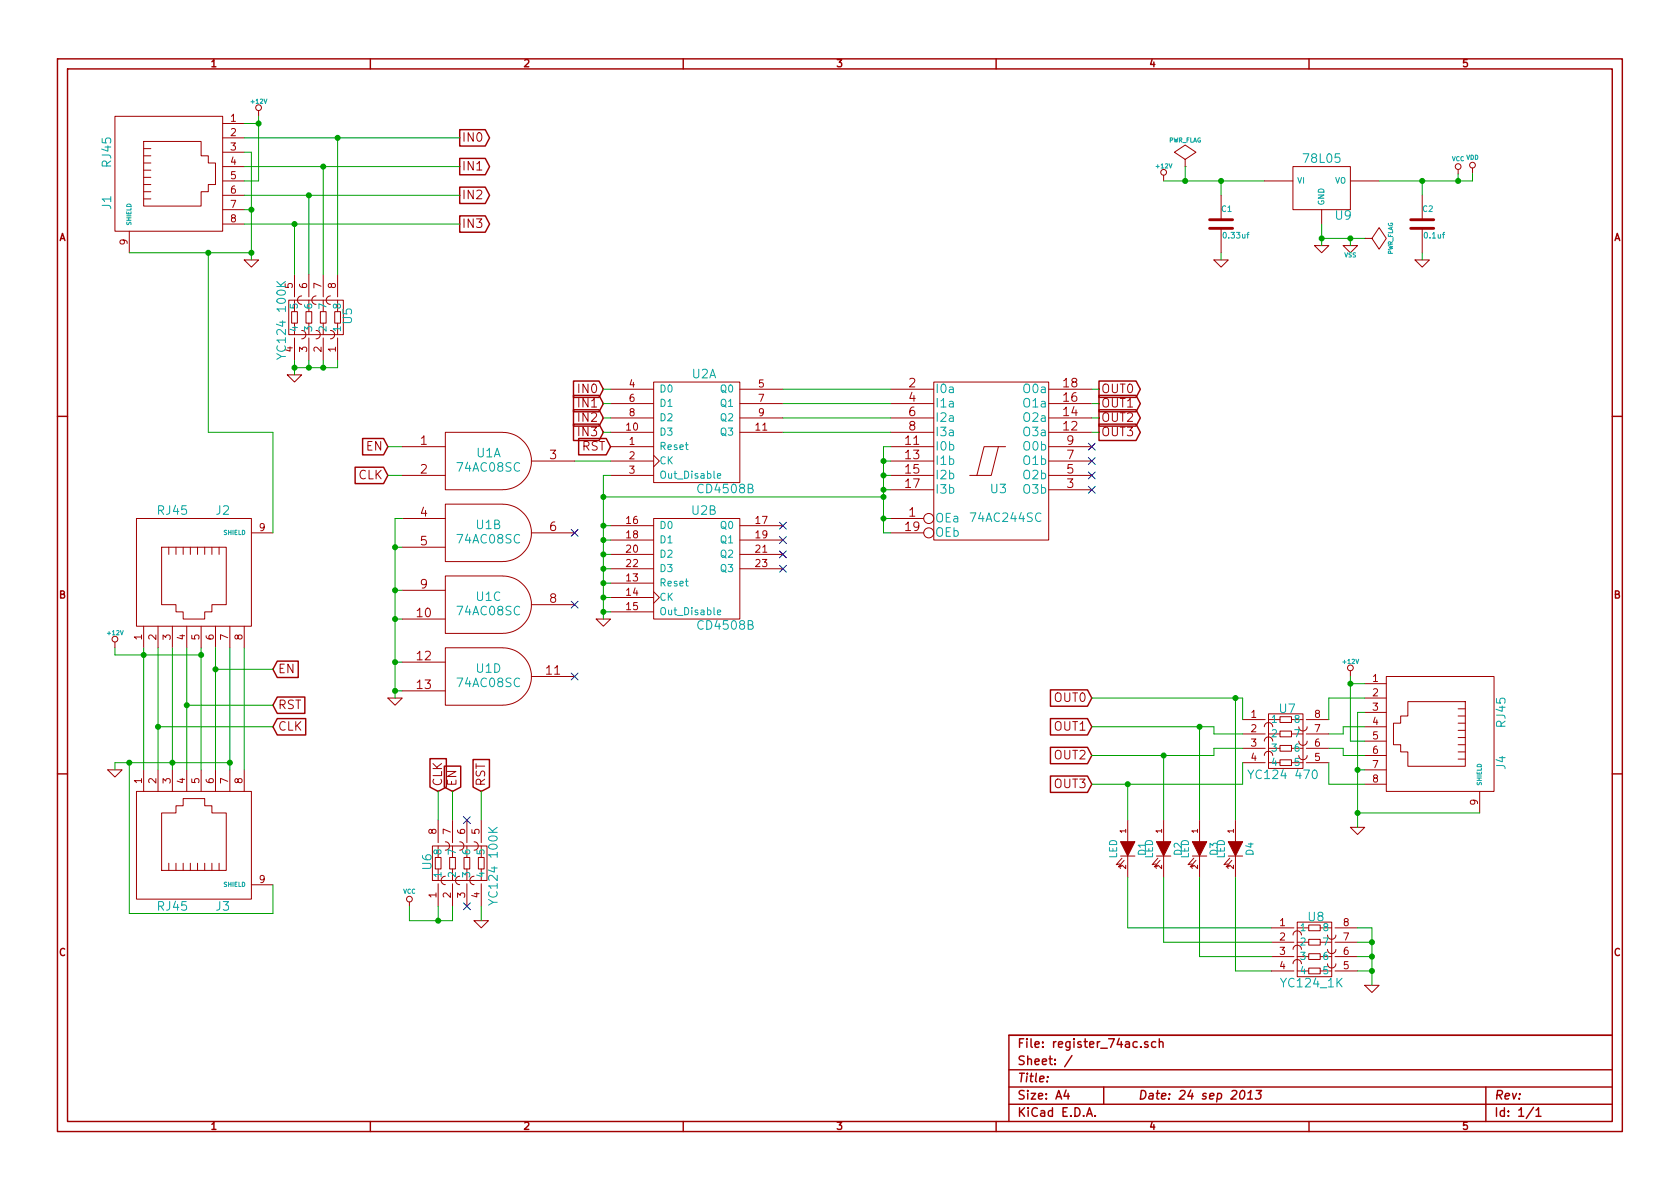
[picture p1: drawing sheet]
<svg xmlns="http://www.w3.org/2000/svg" width="297mm" height="210mm" viewBox="0 0 297 210" stroke-linecap="round" stroke-linejoin="round" font-family="sans-serif">
<g fill="none" stroke="#a00000" stroke-width=".25">
<path d="M10.2 10.4h276.6v189.7h-276.6zM11.9 12.2h273.2v186.1h-273.2zM65.5 10.4v1.8M120.8 10.4v1.8M176.1 10.4v1.8M231.4 10.4v1.8M81.3 22.9h4.5l.8 1.5-.8 1.4h-4.5zM81.3 28h4.5l.8 1.5-.8 1.4h-4.5zM81.3 33.1h4.5l.8 1.4-.8 1.5h-4.5zM81.3 38.2h4.5l.8 1.4-.8 1.5h-4.5zM10.2 73.6h1.7M64.1 77.5h3.7l.8 1.5-.8 1.4h-3.7z"/>
<path d="M101.4 67.4h4.5l.8 1.4-.8 1.5h-4.5zM101.4 69.9h4.5l.8 1.5-.8 1.4h-4.5zM101.4 72.5h4.5l.8 1.4-.8 1.5h-4.5zM101.4 75h4.5l.8 1.4-.8 1.5h-4.5zM102.3 77.5h4.9l.7 1.5-.7 1.4h-4.9zM194.3 67.4h6.6l.7 1.4-.7 1.5h-6.6zM194.3 69.9h6.6l.7 1.5-.7 1.4h-6.6zM194.3 72.5h6.6l.7 1.4-.7 1.5h-6.6zM194.3 75h6.6l.7 1.4-.7 1.5h-6.6zM285.1 73.6h1.7M62.8 82.6h5l.8 1.5-.8 1.4h-5zM49 116.9h3.7v2.9h-3.7l-.7-1.4z"/>
<path d="M10.2 136.8h1.7M49 123.3h4.9v2.9h-4.9l-.7-1.5zM49 127.1h5.1v2.9h-5.1l-.7-1.5zM76 134.2h2.9v5l-1.4 .7-1.5-.7zM78.6 135.5h2.9v3.7l-1.5 .7-1.4-.7zM83.6 134.3h2.9v4.9l-1.4 .7-1.5-.7zM185.7 122h6.6l.7 1.4-.7 1.5h-6.6zM185.7 127.1h6.6l.7 1.4-.7 1.5h-6.6zM185.7 132.2h6.6l.7 1.4-.7 1.4h-6.6zM185.7 137.2h6.6l.7 1.5-.7 1.4h-6.6zM285.1 136.8h1.7M65.5 198.3v1.8"/>
<path d="M120.8 198.3v1.8M176.1 198.3v1.8M178.4 189.2h106.7M178.4 195.3h106.7M178.4 192.2h106.7M185.2 190.4v.1M188.5 192.8l-.4 1h1M188.8 193.3v1.1M189.5 186.7l-1.3 1.9M192.1 197.4l.5-1.5 .5 1.5M192.3 197h.7M193.6 197.3v.1"/>
<path d="M195.1 192.2v3.1M202.9 184.3l-.3-.1-.2 .2v.2l.5 .2v.3h-.5M204.3 184.3a.48 .48 0 0 0-.6 0v.8l.2 .1 .4-.1M205 184.3h.1a.36 .36 0 0 1 .5 .1v.8M205 183.7v1.5M219.4 193l.4-.2a.88 .88 0 0 1-.3 1.6l-.3-.3a1.19 1.19 0 0 1 .2-1.1zM220.5 194.4h.9M220.7 193.3l.5-.5-.2 1.6M222.1 192.8h1l-.6 .6 .3 .1 .2 .2-.3 .6-.6 .1-.2-.2M231.4 198.3v1.8M262.7 192.2v6.1M271.1 195.8l-1.3 2"/>
<path d="M271.6 196.3l.4-.4v1.5M271.6 197.4h.9M285.1 183.1h-106.7v15.2"/>
</g>
<g fill="none" stroke="#a00000" stroke-width=".18">
<path d="M45.7 19.6v1M20.3 20.6h19.1v20.3h-19.1zM25.4 26.3h1.3M25.4 27.6h1.3M25.4 28.8h1.3M25.4 30.1h1.3M25.4 31.4h1.3M25.4 32.6h1.3M25.4 33.9h1.3M25.4 35.2h1.3M25.4 25h10.2v2.6h1.2v1.2h1.3v3.8h-1.3v1.3h-1.2v2.5h-10.2zM39.4 21.8h3.8"/>
<path d="M39.4 24.4h3.8M39.4 26.9h3.8M39.4 29.5h3.8M39.4 32h3.8M39.4 34.5h3.8M39.4 37.1h3.8M39.4 39.6h3.8M205.7 31v1M209.5 29.5h.1M209.5 28.2l2-1.3-2-1.3-1.9 1.3 1.9 1.3v1.3M215.9 34.5v4.4M223.5 32h5.1"/>
<path d="M228.6 29.5h10.2v7.6h-10.2zM233.7 37.1v2.5M238.8 32h5M251.5 34.5v4.4M257.8 30v.7M260.3 29.7v1M22.9 40.9v3.8M43.2 46h2.5l-1.3 1.2zM51.1 53.1h9.6v6.1h-9.6zM51.6 55.1h1v2h-1zM52.1 48.5v4M52.1 53.1v2"/>
<path d="M52.1 57.1v2.1M52.1 59.8v3.9M53.3 58.4a.74 .74 0 0 1 .8 .8 .74 .74 0 0 1-.8 .7M53.3 52.3a.75 .75 0 0 0-.7 .8 .75 .75 0 0 0 .7 .7M54.1 55.1h1v2h-1zM54.6 48.5v4M54.6 53.1v2M54.6 57.1v2.1M54.6 59.8v3.9M55.9 58.4a.74 .74 0 0 1 .7 .8 .74 .74 0 0 1-.7 .7M55.9 52.3a.75 .75 0 0 0-.8 .8 .75 .75 0 0 0 .8 .7M56.6 55.1h1.1v2h-1.1z"/>
<path d="M57.1 48.5v4M57.1 53.1v2M57.1 57.1v2.1M57.1 59.8v3.9M58.4 58.4a.74 .74 0 0 1 .8 .8 .74 .74 0 0 1-.8 .7M58.4 52.3a.75 .75 0 0 0-.7 .8 .75 .75 0 0 0 .7 .7M59.2 55.1h1v2h-1zM59.7 48.5v4M59.7 53.1v2M59.7 57.1v2.1M59.7 59.8v3.9M214.6 46h2.6l-1.3 1.2z"/>
<path d="M215.9 40.4v4.3M232.4 43.4h2.5l-1.2 1.3zM237.5 43.4h2.5l-1.2 1.3zM241.3 42.2h.1M241.3 42.2h1.3l1.2-1.9 1.3 1.9-1.3 1.9-1.2-1.9M250.2 46h2.5l-1.2 1.2zM251.5 40.4v4.3M50.8 66.3h2.5l-1.2 1.3zM71.1 79h7.6M88.9 76.4h-10.2v10.2h10.2M89 76.5a5.1 5.1 0 0 1 5 5 5.1 5.1 0 0 1-5 5.1M107.9 79h7.7"/>
<path d="M107.9 68.8h7.7M107.9 71.4h7.7M107.9 73.9h7.7M107.9 76.4h7.7M115.6 67.6h15.2v17.7h-15.2zM130.8 68.8h7.6M130.8 71.4h7.6M130.8 73.9h7.6M130.8 76.4h7.6M157.5 79h7.6M157.5 68.8h7.6M157.5 71.4h7.6"/>
<path d="M157.5 73.9h7.6M157.5 76.4h7.6M165.1 67.6h20.3v27.9h-20.3zM176.5 79l-1.2 5.1h-2.6M177.8 79h-3.8l-1.3 5.1h-1.3M185.4 79h7.6M185.4 68.8h7.6M185.4 71.4h7.6M185.4 73.9h7.6M185.4 76.4h7.6M24.1 91.7h20.3v19h-20.3zM28.6 96.8h11.4v10.1h-2.5v1.3h-1.3v1.3h-3.8v-1.3h-1.3v-1.3h-2.5z"/>
<path d="M29.8 96.8v1.2M31.1 96.8v1.2M32.4 96.8v1.2M33.7 96.8v1.2M34.9 96.8v1.2M36.2 96.8v1.2M37.5 96.8v1.2M38.7 96.8v1.2M44.4 94.2h3.9M71.1 84.1h7.6M71.1 91.7h7.6M71.1 96.8h7.6"/>
<path d="M88.9 89.1h-10.2v10.2h10.2M89 89.2a5.1 5.1 0 0 1 5 5 5.1 5.1 0 0 1-5 5.1M94 94.2h7.6M94 81.5h7.6M107.9 81.5h7.7M107.9 84.1h7.7M107.9 98h7.7M107.9 93h7.7M107.9 95.5h7.7M115.6 91.7h15.2v17.8h-15.2zM115.6 80.5l1 1-1 1M130.8 98h7.6"/>
<path d="M130.8 93h7.6M130.8 95.5h7.6M157.5 94.2h5.8M157.5 81.5h7.6M157.5 84.1h7.6M157.5 91.7h5.8M157.5 86.6h7.6M185.4 81.5h7.6M185.4 84.1h7.6M185.4 86.6h7.6M20.3 113.5v1M25.4 110.7v3.8"/>
<path d="M27.9 110.7v3.8M30.5 110.7v3.8M33 110.7v3.8M35.6 110.7v3.8M38.1 110.7v3.8M40.6 110.7v3.8M43.2 110.7v3.8M71.1 104.4h7.6M71.1 109.5h7.6M71.1 117.1h7.6M88.9 101.8h-10.2v10.2h10.2M88.9 114.5h-10.2v10.2h10.2"/>
<path d="M89 101.9a5.1 5.1 0 0 1 5 5 5.1 5.1 0 0 1-5 5.1M89 114.6a5.1 5.1 0 0 1 5 5 5.1 5.1 0 0 1-5 5.1M94 106.9h7.6M94 119.6h7.6M105.4 109.5h2.5l-1.2 1.2zM107.9 100.6h7.7M107.9 103.1h7.7M107.9 105.7h7.7M107.9 108.2h7.7M115.6 104.6l1 1.1-1 1M130.8 100.6h7.6M238.8 118.6v1"/>
<path d="M245.1 119.6h19.1v20.3h-19.1zM19 136.1h2.6l-1.3 1.3zM24.1 139.9h20.3v19.1h-20.3zM25.4 136.1v3.8M27.9 136.1v3.8M30.5 136.1v3.8M33 136.1v3.8M35.6 136.1v3.8M38.1 136.1v3.8M40.6 136.1v3.8M43.2 136.1v3.8M68.6 123.4h2.5l-1.3 1.3z"/>
<path d="M71.1 122.2h7.6M219.7 134.9h4M219.7 132.3h4M219.7 129.8h4M219.7 127.2h4M223.5 133.6a.75 .75 0 0 1 .8-.8 .75 .75 0 0 1 .7 .8M223.5 131.1a.75 .75 0 0 1 .8-.8 .75 .75 0 0 1 .7 .8M223.5 128.5a.75 .75 0 0 1 .8-.7 .75 .75 0 0 1 .7 .7M224.3 126.2h6.1v9.7h-6.1zM224.3 134.9h2M224.3 132.3h2M224.3 129.8h2"/>
<path d="M224.3 127.2h2M226.3 134.4h2v1h-2zM226.3 131.8h2v1h-2zM226.3 129.3h2v1h-2zM226.3 126.7h2v1.1h-2zM228.3 134.9h2.1M228.3 132.3h2.1M228.3 129.8h2.1M228.3 127.2h2.1M229.6 133.6a.74 .74 0 0 0 .8 .7 .74 .74 0 0 0 .7-.7M229.6 131.1a.74 .74 0 0 0 .8 .7 .74 .74 0 0 0 .7-.7M229.6 128.5a.74 .74 0 0 0 .8 .8 .74 .74 0 0 0 .7-.8"/>
<path d="M231 134.9h3.9M231 132.3h3.9M231 129.8h3.9M231 127.2h3.9M241.3 120.9h3.8M241.3 123.4h3.8M241.3 126h3.8M241.3 128.5h3.8M241.3 131.1h3.8M241.3 133.6h3.8M241.3 136.1h3.8M241.3 138.7h3.8"/>
<path d="M248.9 124.1h10.2v11.4h-10.2v-2.5h-1.3v-1.3h-1.2v-3.8h1.2v-1.3h1.3zM257.8 125.3h1.3M257.8 126.6h1.3M257.8 127.9h1.3M257.8 129.2h1.3M257.8 130.4h1.3M257.8 131.7h1.3M257.8 133h1.3M257.8 134.2h1.3M261.6 139.9v3.9M28.6 143.8h2.5v-1.3h1.3v-1.3h3.8v1.3h1.3v1.3h2.5v10.1h-11.4zM29.8 152.6v1.3"/>
<path d="M31.1 152.6v1.3M32.4 152.6v1.3M33.7 152.6v1.3M34.9 152.6v1.3M36.2 152.6v1.3M37.5 152.6v1.3M38.7 152.6v1.3M44.4 156.5h3.9M72.4 159.5v.8M76.5 149.6h9.6v6.1h-9.6zM77 151.6h1v2.1h-1zM77.5 145v4"/>
<path d="M77.5 149.6v2M77.5 153.7v2M77.5 156.3v4M78.7 154.9a.75 .75 0 0 0-.7 .8 .75 .75 0 0 0 .7 .7M78.7 148.9a.74 .74 0 0 1 .8 .7 .74 .74 0 0 1-.8 .7M79.5 151.6h1v2.1h-1zM80 145v4M80 149.6v2M80 153.7v2M80 156.3v4M81.3 154.9a.75 .75 0 0 0-.8 .8 .75 .75 0 0 0 .8 .7M81.3 148.9a.74 .74 0 0 1 .7 .7 .74 .74 0 0 1-.7 .7"/>
<path d="M82 151.6h1.1v2.1h-1.1zM82.5 145v4M82.5 149.6v2M82.5 153.7v2M82.5 156.3v4M83.8 154.9a.75 .75 0 0 0-.7 .8 .75 .75 0 0 0 .7 .7M83.8 148.9a.74 .74 0 0 1 .8 .7 .74 .74 0 0 1-.8 .7M84.6 151.6h1v2.1h-1zM85.1 145v4M85.1 149.6v2M85.1 153.7v2M85.1 156.3v4"/>
<path d="M198.1 151.4h2.6M198.4 151.8l-1 1.1 .6-.1M198.8 152.1l-1.1 1.2 .7-.1M199.4 145v3.8M199.4 151.4v3.8M204.5 151.4h2.5M204.7 151.8l-1 1.1 .6-.1M205.1 152.1l-1 1.2 .6-.1M205.7 145v3.8M205.7 151.4v3.8M210.8 151.4h2.6M211.1 151.8l-1 1.1 .6-.1"/>
<path d="M211.5 152.1l-1.1 1.2 .7-.1M212.1 145v3.8M212.1 151.4v3.8M217.2 151.4h2.5M217.4 151.8l-1 1.1 .6-.1M217.8 152.1l-1 1.2 .6-.1M218.4 145v3.8M218.4 151.4v3.8M238.8 146.3h2.5l-1.3 1.3zM83.8 162.8h2.6l-1.3 1.3zM224.8 171.7h4M224.8 169.2h4"/>
<path d="M224.8 166.6h4M224.8 164.1h4M228.6 170.4a.75 .75 0 0 1 .8-.7 .75 .75 0 0 1 .7 .7M228.6 167.9a.75 .75 0 0 1 .8-.8 .75 .75 0 0 1 .7 .8M228.6 165.3a.75 .75 0 0 1 .8-.7 .75 .75 0 0 1 .7 .7M229.4 163.1h6.1v9.6h-6.1zM229.4 171.7h2M229.4 169.2h2M229.4 166.6h2M229.4 164.1h2M231.4 171.2h2v1h-2zM231.4 168.7h2v1h-2z"/>
<path d="M231.4 166.1h2v1h-2zM231.4 163.6h2v1h-2zM233.4 171.7h2.1M233.4 169.2h2.1M233.4 166.6h2.1M233.4 164.1h2.1M234.7 170.4a.74 .74 0 0 0 .8 .8 .74 .74 0 0 0 .7-.8M234.7 167.9a.74 .74 0 0 0 .8 .7 .74 .74 0 0 0 .7-.7M234.7 165.3a.74 .74 0 0 0 .8 .8 .74 .74 0 0 0 .7-.8M236 171.7h4M236 169.2h4M236 166.6h4"/>
<path d="M236 164.1h4M241.3 174.2h2.5l-1.2 1.3z"/>
<circle cx="45.7" cy="19" r=".51"/>
<circle cx="205.7" cy="30.5" r=".51"/>
<circle cx="257.8" cy="29.5" r=".51"/>
<circle cx="260.3" cy="29.2" r=".51"/>
<circle cx="164.2" cy="94.2" r=".89"/>
<circle cx="164.2" cy="91.7" r=".89"/>
<circle cx="20.3" cy="113" r=".51"/>
<circle cx="238.8" cy="118.1" r=".51"/>
<circle cx="72.4" cy="159" r=".51"/>
</g>
<g fill="#a00000" stroke="#a00000" stroke-width=".18">
<path d="M198.1 148.8h2.6l-1.3 2.6z"/>
<path d="M204.5 148.8h2.5l-1.3 2.6z"/>
<path d="M210.8 148.8h2.6l-1.3 2.6z"/>
<path d="M217.2 148.8h2.5l-1.3 2.6z"/>
</g>
<path d="M48.9 49.8l.9 .9M50.5 49.8l-.9 .6M48.9 62.5l.9 .5-.9 .5M126.8 84.2l.6-.2v-.2l-.4-.1-.2 .2 .1 .6h.5M126.8 108.3l.6-.1v-.3h-.4l-.2 .1 .1 .7h.5M220.6 136.2l.6 .8 .5-.8M232.2 136.3l.2-.1a.86 .86 0 0 1 .5 .7 .86 .86 0 0 1-.4 .8 .81 .81 0 0 1-.3-1.4zM86.4 159l.8 .6-.8 .5M86.4 146.3l.9 .9M87.9 146.3l-.9 .7" fill="none" stroke="#00a0a0" stroke-width=".18"/>
<path d="M213.9 38.9h4M249.4 38.9h4.1M213.9 40.4h4M249.4 40.4h4.1" fill="none" stroke="#a00000" stroke-width=".51"/>
<g fill="none" stroke="#0000c0" stroke-width=".18">
<path d="M192.4 78.4l1.2 1.2M193.6 78.4l-1.2 1.2M101 93.6l1.2 1.2M102.2 93.6l-1.2 1.2M137.8 92.3l1.2 1.3M137.8 94.9l1.2 1.2M137.8 97.4l1.2 1.2M137.8 100l1.2 1.2M139 92.3l-1.2 1.3M139 94.9l-1.2 1.2M139 97.4l-1.2 1.2M139 100l-1.2 1.2"/>
<path d="M192.4 80.9l1.2 1.2M192.4 83.5l1.2 1.2M192.4 86l1.2 1.2M193.6 80.9l-1.2 1.2M193.6 83.5l-1.2 1.2M193.6 86l-1.2 1.2M101 106.3l1.2 1.2M101 119l1.2 1.2M102.2 106.3l-1.2 1.2M102.2 119l-1.2 1.2M81.9 144.4l1.3 1.2M81.9 159.7l1.3 1.2"/>
<path d="M83.2 144.4l-1.3 1.2M83.2 159.7l-1.3 1.2"/>
</g>
<g fill="none" stroke="#00a000" stroke-width=".18">
<path d="M43.2 21.8h2.5M43.2 24.4h38.1M43.2 29.5h38.1M43.2 34.5h38.1M43.2 39.6h38.1M43.2 26.9h1.2v19.1M43.2 37.1h1.2M45.7 20.6v11.4h-2.5M52.1 39.6v8.9M54.6 34.5v14M57.1 29.5v19M59.7 24.4v24.1"/>
<path d="M205.7 32h17.8M209.5 29.5v2.5M215.9 32v2.5M233.7 39.6v3.8M251.5 32v2.5M257.8 30.7v1.3M260.3 30.7v1.3h-16.5M22.9 44.7h21.5M36.8 44.7v31.7h11.5v17.8M215.9 44.7v1.3M233.7 42.2h7.6M238.8 42.2v1.2"/>
<path d="M251.5 44.7v1.3M52.1 63.7v2.6M54.6 63.7v1.3M57.1 63.7v1.3M59.7 63.7v1.3h-7.6M68.6 79h2.5M106.7 76.4h1.2M106.7 68.8h1.2M106.7 71.4h1.2M106.7 73.9h1.2M138.4 76.4h19.1M138.4 68.8h19.1"/>
<path d="M138.4 71.4h19.1M138.4 73.9h19.1M157.5 79h-1.3v15.2h1.3M193 76.4h1.3M193 68.8h1.3M193 71.4h1.3M193 73.9h1.3M68.6 84.1h2.5M69.8 96.8h1.3M71.1 91.7h-1.3v31.7M101.6 81.5h6.3M106.7 98h1.2"/>
<path d="M106.7 95.5h1.2M106.7 93h1.2M106.7 87.9h49.5M107.9 84.1h-1.2v25.4M156.2 84.1h1.3M156.2 81.5h1.3M156.2 86.6h1.3M156.2 91.7h1.3M20.3 114.5v1.3h15.3M25.4 114.5v21.6M27.9 114.5v21.6M30.5 114.5v21.6"/>
<path d="M33 114.5v21.6M35.6 114.5v21.6M38.1 114.5v21.6M38.1 118.4h10.2M40.6 114.5v21.6M43.2 114.5v21.6M69.8 117.1h1.3M69.8 109.5h1.3M69.8 104.4h1.3M106.7 108.2h1.2M106.7 105.7h1.2M106.7 103.1h1.2"/>
<path d="M106.7 100.6h1.2M238.8 119.6v11.5h2.5M22.9 134.9v26.6h25.4v-5M27.9 128.5h20.4M33 124.7h15.3M40.6 134.9h-20.3v1.2M69.8 122.2h1.3M77.5 139.9v5.1M80 139.9v5.1M85.1 139.9v5.1M193 123.4h26.7v3.8M193 128.5h21.6v1.3h5.1"/>
<path d="M199.4 138.7v6.3M205.7 133.6v11.4M212.1 128.5v16.5M218.4 123.4v21.6M219.7 134.9v3.8h-26.7M219.7 132.3h-5.1v1.3h-21.6M234.9 132.3h2.6v1.3h3.8M234.9 134.9v3.8h6.4M238.8 120.9h2.5M240 136.1h1.3M241.3 126h-1.3v20.3M241.3 123.4h-6.4v3.8"/>
<path d="M241.3 128.5h-3.8v1.3h-2.6M199.4 155.2v8.9h25.4M205.7 155.2v11.4h19.1M212.1 155.2v14h12.7M218.4 155.2v16.5h6.4M240 143.8h21.6M72.4 160.3v2.5h7.6v-2.5M77.5 160.3v2.5M85.1 160.3v2.5M240 164.1h2.6v10.1M240 166.6h2.6M240 169.2h2.6"/>
<path d="M240 171.7h2.6"/>
</g>
<g fill="#00a000" stroke="#00a000" stroke-width=".25">
<circle cx="251.5" cy="32" r=".41"/>
<circle cx="215.9" cy="32" r=".41"/>
<circle cx="209.5" cy="32" r=".41"/>
<circle cx="233.7" cy="42.2" r=".41"/>
<circle cx="45.7" cy="21.8" r=".41"/>
<circle cx="44.4" cy="37.1" r=".41"/>
<circle cx="25.4" cy="115.8" r=".41"/>
<circle cx="35.6" cy="115.8" r=".41"/>
<circle cx="30.5" cy="134.9" r=".41"/>
<circle cx="40.6" cy="134.9" r=".41"/>
<circle cx="33" cy="124.7" r=".41"/>
<circle cx="38.1" cy="118.4" r=".41"/>
<circle cx="240" cy="136.1" r=".41"/>
<circle cx="238.8" cy="120.9" r=".41"/>
<circle cx="199.4" cy="138.7" r=".41"/>
<circle cx="205.7" cy="133.6" r=".41"/>
<circle cx="212.1" cy="128.5" r=".41"/>
<circle cx="218.4" cy="123.4" r=".41"/>
<circle cx="52.1" cy="39.6" r=".41"/>
<circle cx="54.6" cy="34.5" r=".41"/>
<circle cx="57.1" cy="29.5" r=".41"/>
<circle cx="59.7" cy="24.4" r=".41"/>
<circle cx="52.1" cy="65" r=".41"/>
<circle cx="54.6" cy="65" r=".41"/>
<circle cx="57.1" cy="65" r=".41"/>
<circle cx="242.6" cy="171.7" r=".41"/>
<circle cx="242.6" cy="169.2" r=".41"/>
<circle cx="242.6" cy="166.6" r=".41"/>
<circle cx="44.4" cy="44.7" r=".41"/>
<circle cx="36.8" cy="44.7" r=".41"/>
<circle cx="22.9" cy="134.9" r=".41"/>
<circle cx="240" cy="143.8" r=".41"/>
<circle cx="257.8" cy="32" r=".41"/>
<circle cx="238.8" cy="42.2" r=".41"/>
<circle cx="27.9" cy="128.5" r=".41"/>
<circle cx="106.7" cy="108.2" r=".41"/>
<circle cx="106.7" cy="105.7" r=".41"/>
<circle cx="106.7" cy="103.1" r=".41"/>
<circle cx="106.7" cy="100.6" r=".41"/>
<circle cx="106.7" cy="98" r=".41"/>
<circle cx="106.7" cy="95.5" r=".41"/>
<circle cx="106.7" cy="93" r=".41"/>
<circle cx="106.7" cy="87.9" r=".41"/>
<circle cx="156.2" cy="81.5" r=".41"/>
<circle cx="156.2" cy="84.1" r=".41"/>
<circle cx="156.2" cy="86.6" r=".41"/>
<circle cx="156.2" cy="87.9" r=".41"/>
<circle cx="156.2" cy="91.7" r=".41"/>
<circle cx="69.8" cy="122.2" r=".41"/>
<circle cx="69.8" cy="117.1" r=".41"/>
<circle cx="69.8" cy="109.5" r=".41"/>
<circle cx="69.8" cy="104.4" r=".41"/>
<circle cx="69.8" cy="96.8" r=".41"/>
<circle cx="77.5" cy="162.8" r=".41"/>
</g>
<g font-size="2.1" fill="#00a0a0">
<text x="19.7" y="29.5" transform="rotate(-90 19.7 29.5)">RJ45</text>
<text x="230.7" y="28.9">78L05</text>
<text x="19.7" y="37" transform="rotate(-90 19.7 37)">J1</text>
<text x="236.1" y="38.9">U9</text>
<text x="62.3" y="57.2" transform="rotate(-90 62.3 57.2)">U5</text>
<text x="50.6" y="62.7" transform="rotate(-90 50.6 62.7)">YC124 100K</text>
<text x="122.4" y="67">U2A</text>
<text x="165.4" y="69.6">I0a</text>
<text x="181.2" y="69.6">O0a</text>
<text x="165.4" y="72.1">I1a</text>
<text x="165.4" y="74.7">I2a</text>
<text x="165.4" y="77.2">I3a</text>
<text x="181.2" y="77.2">O3a</text>
<text x="181.2" y="74.7">O2a</text>
<text x="181.2" y="72.1">O1a</text>
<text x="81" y="83.5">74AC08SC</text>
<text x="84.3" y="80.9">U1A</text>
<text x="165.4" y="79.8">I0b</text>
<text x="165.4" y="82.3">I1b</text>
<text x="181" y="82.3">O1b</text>
<text x="181" y="79.8">O0b</text>
<text x="123.6" y="87.3">CD4508B</text>
<text x="165.4" y="84.8">I2b</text>
<text x="165.4" y="87.4">I3b</text>
<text x="175.2" y="87.3">U3</text>
<text x="181" y="87.4">O3b</text>
<text x="181" y="84.8">O2b</text>
<text x="27.9" y="91.1">RJ45</text>
<text x="38.2" y="91.1">J2</text>
<text x="84.3" y="93.6">U1B</text>
<text x="122.4" y="91.1">U2B</text>
<text x="165.4" y="92.5">OEa</text>
<text x="165.4" y="95">OEb</text>
<text x="171.9" y="92.4">74AC244SC</text>
<text x="81" y="96.2">74AC08SC</text>
<text x="84.3" y="106.3">U1C</text>
<text x="81" y="108.9">74AC08SC</text>
<text x="123.6" y="111.4">CD4508B</text>
<text x="84.3" y="119">U1D</text>
<text x="81" y="121.6">74AC08SC</text>
<text x="226.2" y="126.2">U7</text>
<text x="266.3" y="128.5" transform="rotate(-90 266.3 128.5)">RJ45</text>
<text x="221.5" y="137.8">YC124 470</text>
<text x="266.3" y="136" transform="rotate(-90 266.3 136)">J4</text>
<text x="76.4" y="153.7" transform="rotate(-90 76.4 153.7)">U6</text>
<text x="27.9" y="161.1">RJ45</text>
<text x="38.2" y="161.1">J3</text>
<text x="88.1" y="159.2" transform="rotate(-90 88.1 159.2)">YC124 100K</text>
<text x="231.3" y="163">U8</text>
<text x="226.7" y="174.7">YC124_1K</text>
</g>
<g font-size="2.1" fill="#a00000">
<text x="81.7" y="25.1">IN0</text>
<text x="81.7" y="30.2">IN1</text>
<text x="81.7" y="35.3">IN2</text>
<text x="81.7" y="40.4">IN3</text>
<text x="102.5" y="69.6">IN0</text>
<text x="160.7" y="68.6">2</text>
<text x="160.7" y="71.1">4</text>
<text x="188.1" y="71.1">16</text>
<text x="188.1" y="68.6">18</text>
<text x="194.7" y="69.6">OUT0</text>
<text x="102.5" y="72.1">IN1</text>
<text x="102.5" y="74.7">IN2</text>
<text x="102.5" y="77.2">IN3</text>
<text x="160.7" y="73.7">6</text>
<text x="160.7" y="76.2">8</text>
<text x="188.1" y="76.2">12</text>
<text x="188.1" y="73.7">14</text>
<text x="194.7" y="72.1">OUT1</text>
<text x="194.7" y="74.7">OUT2</text>
<text x="194.7" y="77.2">OUT3</text>
<text x="64.7" y="79.8">EN</text>
<text x="74.3" y="78.7">1</text>
<text x="74.3" y="83.8">2</text>
<text x="97.2" y="81.3">3</text>
<text x="102.8" y="79.8">RST</text>
<text x="160.1" y="78.7">11</text>
<text x="160.1" y="81.3">13</text>
<text x="160.1" y="83.8">15</text>
<text x="188.6" y="83.8">5</text>
<text x="188.6" y="81.3">7</text>
<text x="188.6" y="78.7">9</text>
<text x="63.3" y="84.8">CLK</text>
<text x="160.1" y="86.4">17</text>
<text x="188.6" y="86.4">3</text>
<text x="74.3" y="91.4">4</text>
<text x="97.2" y="94">6</text>
<text x="160.1" y="94">19</text>
<text x="160.7" y="91.4">1</text>
<text x="74.3" y="96.5">5</text>
<text x="74.3" y="104.1">9</text>
<text x="97.2" y="106.7">8</text>
<text x="73.8" y="109.2">10</text>
<text x="49.2" y="119.1">EN</text>
<text x="73.8" y="116.8">12</text>
<text x="96.6" y="119.4">11</text>
<text x="49.2" y="125.5">RST</text>
<text x="73.8" y="121.9">13</text>
<text x="186.5" y="124.2">OUT0</text>
<text x="49.2" y="129.3">CLK</text>
<text x="186.5" y="129.3">OUT1</text>
<text x="186.5" y="134.4">OUT2</text>
<text x="78.2" y="139" transform="rotate(-90 78.2 139)">CLK</text>
<text x="80.8" y="139" transform="rotate(-90 80.8 139)">EN</text>
<text x="85.9" y="139" transform="rotate(-90 85.9 139)">RST</text>
<text x="186.5" y="139.4">OUT3</text>
<text x="179.9" y="185.4">File: register_74ac.sch</text>
<text x="179.9" y="191.5">Title:</text>
<text x="179.9" y="188.4">Sheet: /</text>
<text x="179.9" y="197.6">KiCad E.D.A.</text>
<text x="179.9" y="194.5">Size: A4</text>
<text x="201.2" y="194.5">Date: 24 sep 2013</text>
<text x="264.2" y="194.5">Rev:</text>
<text x="264.2" y="197.6">Id: 1/1</text>
</g>
<g font-size="1.8" fill="#a00000">
<text x="37.3" y="11.9">1</text>
<text x="92.7" y="11.9">2</text>
<text x="148" y="11.9">3</text>
<text x="203.3" y="11.9">4</text>
<text x="258.6" y="11.9">5</text>
<text x="40.8" y="21.6">1</text>
<text x="40.8" y="24.1">2</text>
<text x="40.8" y="26.7">3</text>
<text x="40.8" y="29.2">4</text>
<text x="40.8" y="31.7">5</text>
<text x="40.8" y="34.3">6</text>
<text x="40.8" y="36.8">7</text>
<text x="40.8" y="39.4">8</text>
<text x="10.4" y="42.7">A</text>
<text x="22.6" y="43.3" transform="rotate(-90 22.6 43.3)">9</text>
<text x="285.3" y="42.7">A</text>
<text x="51.8" y="51" transform="rotate(-90 51.8 51)">5</text>
<text x="54.4" y="51" transform="rotate(-90 54.4 51)">6</text>
<text x="56.9" y="51" transform="rotate(-90 56.9 51)">7</text>
<text x="59.4" y="51" transform="rotate(-90 59.4 51)">8</text>
<text x="51.8" y="62.2" transform="rotate(-90 51.8 62.2)">4</text>
<text x="54.4" y="62.2" transform="rotate(-90 54.4 62.2)">3</text>
<text x="56.9" y="62.2" transform="rotate(-90 56.9 62.2)">2</text>
<text x="59.4" y="62.2" transform="rotate(-90 59.4 62.2)">1</text>
<text x="111.3" y="68.6">4</text>
<text x="111.3" y="71.1">6</text>
<text x="134.1" y="68.6">5</text>
<text x="134.1" y="71.1">7</text>
<text x="110.8" y="76.2">10</text>
<text x="111.3" y="73.7">8</text>
<text x="133.7" y="76.2">11</text>
<text x="134.1" y="73.7">9</text>
<text x="111.3" y="78.7">1</text>
<text x="111.3" y="81.3">2</text>
<text x="111.3" y="83.8">3</text>
<text x="45.9" y="94">9</text>
<text x="110.8" y="92.7">16</text>
<text x="110.8" y="95.2">18</text>
<text x="133.7" y="92.7">17</text>
<text x="133.7" y="95.2">19</text>
<text x="110.8" y="97.8">20</text>
<text x="110.8" y="100.3">22</text>
<text x="133.7" y="97.8">21</text>
<text x="133.7" y="100.3">23</text>
<text x="10.4" y="105.9">B</text>
<text x="110.8" y="102.9">13</text>
<text x="110.8" y="105.4">14</text>
<text x="110.8" y="107.9">15</text>
<text x="285.3" y="105.9">B</text>
<text x="25.1" y="113.1" transform="rotate(-90 25.1 113.1)">1</text>
<text x="27.7" y="113.1" transform="rotate(-90 27.7 113.1)">2</text>
<text x="30.2" y="113.1" transform="rotate(-90 30.2 113.1)">3</text>
<text x="32.8" y="113.1" transform="rotate(-90 32.8 113.1)">4</text>
<text x="35.3" y="113.1" transform="rotate(-90 35.3 113.1)">5</text>
<text x="37.8" y="113.1" transform="rotate(-90 37.8 113.1)">6</text>
<text x="40.4" y="113.1" transform="rotate(-90 40.4 113.1)">7</text>
<text x="42.9" y="113.1" transform="rotate(-90 42.9 113.1)">8</text>
<text x="242.7" y="120.6">1</text>
<text x="242.7" y="123.2">2</text>
<text x="242.7" y="125.7">3</text>
<text x="221.2" y="127">1</text>
<text x="221.2" y="129.5">2</text>
<text x="232.5" y="129.5">7</text>
<text x="232.5" y="127">8</text>
<text x="242.7" y="128.3">4</text>
<text x="242.7" y="130.8">5</text>
<text x="221.2" y="132.1">3</text>
<text x="221.2" y="134.6">4</text>
<text x="232.5" y="134.6">5</text>
<text x="232.5" y="132.1">6</text>
<text x="242.7" y="133.3">6</text>
<text x="242.7" y="135.9">7</text>
<text x="25.1" y="138.5" transform="rotate(-90 25.1 138.5)">1</text>
<text x="27.7" y="138.5" transform="rotate(-90 27.7 138.5)">2</text>
<text x="30.2" y="138.5" transform="rotate(-90 30.2 138.5)">3</text>
<text x="32.8" y="138.5" transform="rotate(-90 32.8 138.5)">4</text>
<text x="35.3" y="138.5" transform="rotate(-90 35.3 138.5)">5</text>
<text x="37.8" y="138.5" transform="rotate(-90 37.8 138.5)">6</text>
<text x="40.4" y="138.5" transform="rotate(-90 40.4 138.5)">7</text>
<text x="42.9" y="138.5" transform="rotate(-90 42.9 138.5)">8</text>
<text x="242.7" y="138.4">8</text>
<text x="261.4" y="142.3" transform="rotate(-90 261.4 142.3)">9</text>
<text x="77.2" y="147.5" transform="rotate(-90 77.2 147.5)">8</text>
<text x="79.8" y="147.5" transform="rotate(-90 79.8 147.5)">7</text>
<text x="82.3" y="147.5" transform="rotate(-90 82.3 147.5)">6</text>
<text x="84.8" y="147.5" transform="rotate(-90 84.8 147.5)">5</text>
<text x="45.9" y="156.2">9</text>
<text x="77.2" y="158.7" transform="rotate(-90 77.2 158.7)">1</text>
<text x="79.8" y="158.7" transform="rotate(-90 79.8 158.7)">2</text>
<text x="82.3" y="158.7" transform="rotate(-90 82.3 158.7)">3</text>
<text x="84.8" y="158.7" transform="rotate(-90 84.8 158.7)">4</text>
<text x="226.3" y="163.8">1</text>
<text x="226.3" y="166.4">2</text>
<text x="237.5" y="166.4">7</text>
<text x="237.5" y="163.8">8</text>
<text x="10.4" y="169.1">C</text>
<text x="226.3" y="168.9">3</text>
<text x="226.3" y="171.4">4</text>
<text x="237.5" y="171.4">5</text>
<text x="237.5" y="168.9">6</text>
<text x="285.3" y="169.1">C</text>
<text x="37.3" y="199.8">1</text>
<text x="92.7" y="199.8">2</text>
<text x="148" y="199.8">3</text>
<text x="203.3" y="199.8">4</text>
<text x="258.6" y="199.8">5</text>
</g>
<g font-size="1.8" fill="#00a0a0">
<text x="52.7" y="58.7" transform="rotate(-90 52.7 58.7)">4</text>
<text x="52.7" y="54.5" transform="rotate(-90 52.7 54.5)">5</text>
<text x="55.2" y="58.7" transform="rotate(-90 55.2 58.7)">3</text>
<text x="55.2" y="54.5" transform="rotate(-90 55.2 54.5)">6</text>
<text x="57.8" y="58.7" transform="rotate(-90 57.8 58.7)">2</text>
<text x="57.8" y="54.5" transform="rotate(-90 57.8 54.5)">7</text>
<text x="60.3" y="58.7" transform="rotate(-90 60.3 58.7)">1</text>
<text x="60.3" y="54.5" transform="rotate(-90 60.3 54.5)">8</text>
<text x="116.6" y="69.5">D0</text>
<text x="127.4" y="69.5">Q0</text>
<text x="116.6" y="72">D1</text>
<text x="116.6" y="74.5">D2</text>
<text x="116.6" y="77.1">D3</text>
<text x="127.4" y="72">Q1</text>
<text x="127.4" y="74.5">Q2</text>
<text x="127.4" y="77.1">Q3</text>
<text x="116.6" y="79.6">Reset</text>
<text x="116.6" y="82.2">CK</text>
<text x="116.6" y="84.7">Out_Disable</text>
<text x="116.6" y="93.6">D0</text>
<text x="127.4" y="93.6">Q0</text>
<text x="116.6" y="98.7">D2</text>
<text x="116.6" y="101.2">D3</text>
<text x="116.6" y="96.1">D1</text>
<text x="127.4" y="98.7">Q2</text>
<text x="127.4" y="101.2">Q3</text>
<text x="127.4" y="96.1">Q1</text>
<text x="116.6" y="103.8">Reset</text>
<text x="116.6" y="106.3">CK</text>
<text x="116.6" y="108.8">Out_Disable</text>
<text x="224.7" y="127.9">1</text>
<text x="224.7" y="130.4">2</text>
<text x="229" y="130.4">7</text>
<text x="229" y="127.9">8</text>
<text x="224.7" y="133">3</text>
<text x="224.7" y="135.5">4</text>
<text x="229" y="135.5">5</text>
<text x="229" y="133">6</text>
<text x="78.1" y="155.3" transform="rotate(-90 78.1 155.3)">1</text>
<text x="78.1" y="151" transform="rotate(-90 78.1 151)">8</text>
<text x="80.6" y="155.3" transform="rotate(-90 80.6 155.3)">2</text>
<text x="80.6" y="151" transform="rotate(-90 80.6 151)">7</text>
<text x="83.2" y="155.3" transform="rotate(-90 83.2 155.3)">3</text>
<text x="83.2" y="151" transform="rotate(-90 83.2 151)">6</text>
<text x="85.7" y="155.3" transform="rotate(-90 85.7 155.3)">4</text>
<text x="85.7" y="151" transform="rotate(-90 85.7 151)">5</text>
<text x="197.6" y="151.9" transform="rotate(-90 197.6 151.9)">LED</text>
<text x="202.6" y="151.2" transform="rotate(-90 202.6 151.2)">D1</text>
<text x="203.9" y="151.9" transform="rotate(-90 203.9 151.9)">LED</text>
<text x="209" y="151.2" transform="rotate(-90 209 151.2)">D2</text>
<text x="210.3" y="151.9" transform="rotate(-90 210.3 151.9)">LED</text>
<text x="215.3" y="151.2" transform="rotate(-90 215.3 151.2)">D3</text>
<text x="216.6" y="151.9" transform="rotate(-90 216.6 151.9)">LED</text>
<text x="221.7" y="151.2" transform="rotate(-90 221.7 151.2)">D4</text>
<text x="229.8" y="164.7">1</text>
<text x="229.8" y="167.3">2</text>
<text x="234" y="167.3">7</text>
<text x="234" y="164.7">8</text>
<text x="229.8" y="169.8">3</text>
<text x="229.8" y="172.3">4</text>
<text x="234" y="172.3">5</text>
<text x="234" y="169.8">6</text>
</g>
<g font-size="1.4" fill="#00a0a0">
<text x="229.4" y="32.5">VI</text>
<text x="235.9" y="32.5">VO</text>
<text x="216" y="37.5">C1</text>
<text x="234.2" y="36.3" transform="rotate(-90 234.2 36.3)">GND</text>
<text x="251.6" y="37.5">C2</text>
<text x="216.5" y="42.2">0.33uf</text>
<text x="251.9" y="42.2">0.1uf</text>
</g>
<g font-size="1.4" fill="#a00000">
<text x="199.1" y="147.3" transform="rotate(-90 199.1 147.3)">1</text>
<text x="205.5" y="147.3" transform="rotate(-90 205.5 147.3)">1</text>
<text x="211.8" y="147.3" transform="rotate(-90 211.8 147.3)">1</text>
<text x="218.2" y="147.3" transform="rotate(-90 218.2 147.3)">1</text>
<text x="199.1" y="153.7" transform="rotate(-90 199.1 153.7)">2</text>
<text x="205.5" y="153.7" transform="rotate(-90 205.5 153.7)">2</text>
<text x="211.8" y="153.7" transform="rotate(-90 211.8 153.7)">2</text>
<text x="218.2" y="153.7" transform="rotate(-90 218.2 153.7)">2</text>
</g>
<g font-size="1.1" fill="#00a0a0">
<text x="44.5" y="18.4">+12V</text>
<text x="204.5" y="29.8">+12V</text>
<text x="206.6" y="25.2">PWR_FLAG</text>
<text x="256.7" y="28.5">VCC VDD</text>
<text x="23.2" y="39.9" transform="rotate(-90 23.2 39.9)">SHIELD</text>
<text x="237.7" y="45.5">VSS</text>
<text x="246.3" y="45.1" transform="rotate(-90 246.3 45.1)">PWR_FLAG</text>
<text x="39.5" y="94.6">SHIELD</text>
<text x="19.1" y="112.3">+12V</text>
<text x="237.5" y="117.4">+12V</text>
<text x="262" y="138.9" transform="rotate(-90 262 138.9)">SHIELD</text>
<text x="39.5" y="156.8">SHIELD</text>
<text x="71.3" y="158.1">VCC</text>
</g>
</svg>
